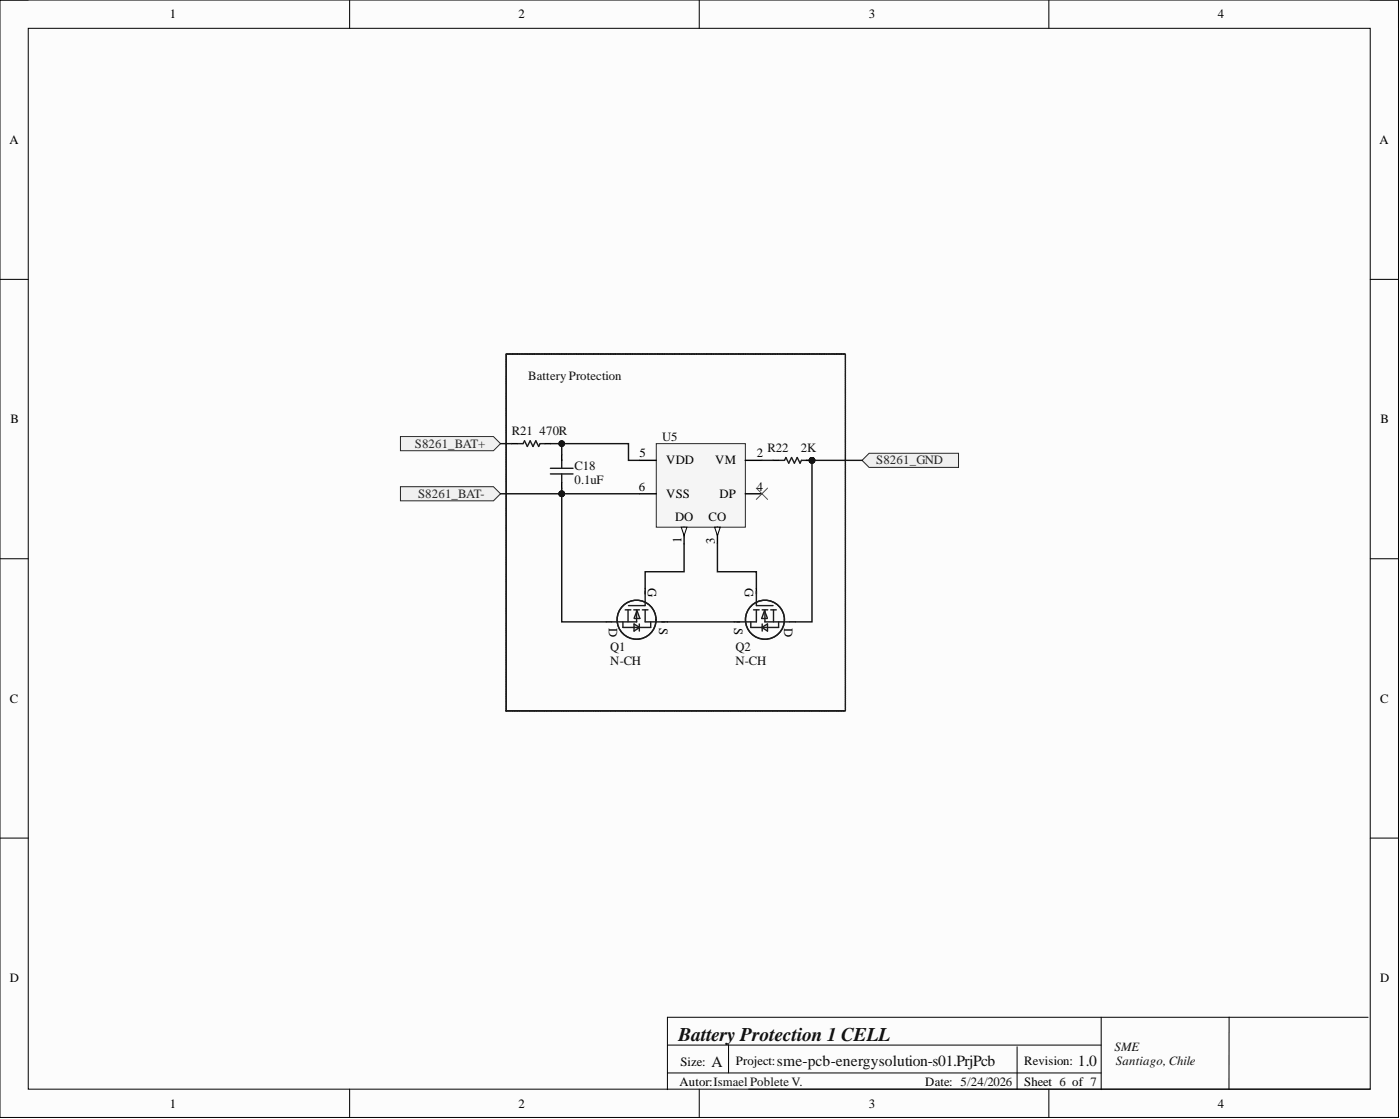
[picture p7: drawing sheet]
<svg xmlns="http://www.w3.org/2000/svg" width="251mm" height="201mm" viewBox="0 0 251 201" stroke-linecap="round" stroke-linejoin="round" font-family="sans-serif">
<path d="M0 0h250.9v200.5h-250.9z" fill-rule="evenodd" fill="#fcfcfc"/>
<path d="M0 0h250.9v200.5h-250.9z" fill="none" stroke="#000" stroke-width=".18"/>
<path d="M5.1 5.1h240.7v190.3h-240.7z" fill-rule="evenodd" fill="#fcfcfc"/>
<g fill="none" stroke="#000" stroke-width=".18">
<path d="M0 0h5.1M5.1 5.1h240.7v190.3h-240.7zM62.7 0v5.1M125.5 0v5.1M188.2 0v5.1M245.8 0h5.1v5.1M0 50.1h5.1M245.8 50.1h5.1M0 100.2h5.1M245.8 100.2h5.1M0 150.3h5.1M245.8 150.3h5.1"/>
<path d="M62.7 195.4v5.1M119.7 187.5h77.9M119.7 192.5h77.9M125.5 195.4v5.1M130.7 187.4v5.1M134.3 195.4h111.5M182.5 187.8v7.6M188.2 195.4v5.1M197.6 182.5v13M220.5 182.5v12.9M245.5 182.5h-125.8v13M250.9 195.4v5.1"/>
</g>
<path d="M117.7 79.6h16v15h-16z" fill-rule="evenodd" fill="#f5f5f5"/>
<path d="M117.7 79.6h16v15h-16z" fill="none" stroke="#262626" stroke-width=".18"/>
<path d="M122.7 94.6v3" fill="none" stroke="#000" stroke-width=".25"/>
<path d="M122.2 94.6h1l-.5 1.5z" fill="#fbfbfb"/>
<path d="M122.2 94.6h1l-.5 1.5z" fill="none" stroke="#000" stroke-width=".18"/>
<path d="M114.8 88.6h2.9M114.8 82.6h2.9M128.7 94.6v3" fill="none" stroke="#000" stroke-width=".25"/>
<path d="M128.2 94.6h1l-.5 1.5z" fill="#fbfbfb"/>
<path d="M128.2 94.6h1l-.5 1.5z" fill="none" stroke="#000" stroke-width=".18"/>
<path d="M133.7 88.6h3M133.7 82.6h3" fill="none" stroke="#000" stroke-width=".25"/>
<path d="M135.7 87.6l2 2M137.7 87.6l-2 2" fill="none" stroke="#4c4c4c" stroke-width=".18"/>
<path d="M71.8 78.3h16.7l1.3 1.3-1.3 1.3h-16.7z" fill-rule="evenodd" fill="#f0f0f0"/>
<path d="M71.8 78.3h16.7l1.3 1.3-1.3 1.3h-16.7z" fill="none" stroke="#262626" stroke-width=".18"/>
<path d="M71.8 87.3h16.7l1.3 1.3-1.3 1.2h-16.7z" fill-rule="evenodd" fill="#f0f0f0"/>
<path d="M71.8 87.3h16.7l1.3 1.3-1.3 1.2h-16.7z" fill="none" stroke="#262626" stroke-width=".18"/>
<path d="M90.8 127.4v.2zM90.8 127.1v.2zM90.8 126.7v.3zM90.8 126.4v.2zM90.8 126.1v.2zM90.8 125.7v.3zM90.8 125.4v.2zM90.8 125.1v.2zM90.8 124.7v.3zM90.8 124.4v.2zM90.8 124v.3zM90.8 123.7v.2zM90.8 123.4v.2zM90.8 123v.3zM90.8 122.7v.2zM90.8 122.3v.3zM90.8 122v.2zM90.8 121.7v.2zM90.8 121.3v.3zM90.8 121v.2zM90.8 120.7v.2zM90.8 120.3v.3zM90.8 120v.2zM90.8 119.6v.3zM90.8 119.3v.2zM90.8 119v.2zM90.8 118.6v.3zM90.8 118.3v.2zM90.8 117.9v.3zM90.8 117.6v.2zM90.8 117.3v.2zM90.8 116.9v.3zM90.8 116.6v.2zM90.8 116.3v.2zM90.8 115.9v.3zM90.8 115.6v.2zM90.8 115.2v.3zM90.8 114.9v.2zM90.8 114.6v.2zM90.8 114.2v.3zM90.8 113.9v.2zM90.8 113.5v.3zM90.8 113.2v.3zM90.8 112.9v.2zM90.8 112.5v.3zM90.8 112.2v.2zM90.8 111.9v.2zM90.8 111.5v.3zM90.8 111.2v.2zM90.8 110.8v.3zM90.8 110.5v.2zM90.8 110.2v.2zM90.8 109.8v.3zM90.8 109.5v.2zM90.8 109.2v.2zM90.8 108.8v.3zM90.8 108.5v.2zM90.8 108.1v.3zM90.8 107.8v.2zM90.8 107.5v.2zM90.8 107.1v.3zM90.8 106.8v.2zM90.8 106.4v.3zM90.8 106.1v.2zM90.8 105.8v.2zM90.8 105.4v.3zM90.8 105.1v.2zM90.8 104.8v.2zM90.8 104.4v.3zM90.8 104.1v.2zM90.8 103.7v.3zM90.8 103.4v.2zM90.8 103.1v.2zM90.8 102.7v.3zM90.8 102.4v.2zM90.8 102v.3zM90.8 101.7v.2zM90.8 101.4v.2zM90.8 101v.3zM90.8 100.7v.2zM90.8 100.4v.2zM90.8 100v.3zM90.8 99.7v.2zM90.8 99.3v.3zM90.8 99v.2zM90.8 98.7v.2zM90.8 98.3v.3zM90.8 98v.2zM90.8 97.6v.3zM90.8 97.3v.3zM90.8 97v.2zM90.8 96.6v.3zM90.8 96.3v.2zM90.8 96v.2zM90.8 95.6v.3zM90.8 95.3v.2zM90.8 94.9v.3zM90.8 94.6v.2zM90.8 94.3v.2zM90.8 93.9v.3zM90.8 93.6v.2zM90.8 93.3v.2zM90.8 92.9v.3zM90.8 92.6v.2zM90.8 92.2v.3zM90.8 91.9v.2zM90.8 91.6v.2zM90.8 91.2v.3zM90.8 90.9v.2zM90.8 90.5v.3zM90.8 90.2v.2zM90.8 89.9v.2zM90.8 89.5v.3zM90.8 89.2v.2zM90.8 88.9v.2zM90.8 88.5v.3zM90.8 88.2v.2zM90.8 87.8v.3zM90.8 87.5v.2zM90.8 87.2v.2zM90.8 86.8v.3zM90.8 86.5v.2zM90.8 86.1v.3zM90.8 85.8v.2zM90.8 85.5v.2zM90.8 85.1v.3zM90.8 84.8v.2zM90.8 84.5v.2zM90.8 84.1v.3zM90.8 83.8v.2zM90.8 83.4v.3zM90.8 83.1v.2zM90.8 82.8v.2zM90.8 82.4v.3zM90.8 82.1v.2zM90.8 81.7v.3zM90.8 81.4v.2zM90.8 81.1v.2zM90.8 80.7v.3zM90.8 80.4v.2zM90.8 80.1v.2zM90.8 79.7v.3zM90.8 79.4v.2zM90.8 79v.3zM90.8 78.7v.2zM90.8 78.4v.2zM90.8 78v.3zM90.8 77.7v.2zM90.8 77.3v.3zM90.8 77v.3zM90.8 76.7v.2zM90.8 76.3v.3zM90.8 76v.2zM90.8 75.7v.2zM90.8 75.3v.3zM90.8 75v.2zM90.8 74.6v.3zM90.8 74.3v.2zM90.8 74v.2zM90.8 73.6v.3zM90.8 73.3v.2zM90.8 73v.2zM90.8 72.6v.3zM90.8 72.3v.2zM90.8 71.9v.3zM90.8 71.6v.2zM90.8 71.3v.2zM90.8 70.9v.3zM90.8 70.6v.2zM90.8 70.2v.3zM90.8 69.9v.2zM90.8 69.6v.2zM90.8 69.2v.3zM90.8 68.9v.2zM90.8 68.6v.2zM90.8 68.2v.3zM90.8 67.9v.2zM90.8 67.5v.3zM90.8 67.2v.2zM90.8 66.9v.2zM90.8 66.5v.3zM90.8 66.2v.2zM90.8 65.8v.3zM90.8 65.5v.2zM90.8 65.2v.2zM90.8 64.8v.3zM90.8 64.5v.2zM90.8 64.2v.2zM90.8 63.8v.3zM90.8 63.5v.2zM90.9 63.5h.3zM91.3 63.5h.2zM91.6 63.5h.3zM91.9 63.5h.3zM92.3 63.5h.2zM92.6 63.5h.3zM93 63.5h.2zM93.3 63.5h.2zM93.6 63.5h.3zM94 63.5h.2zM94.3 63.5h.3zM94.7 63.5h.2zM95 63.5h.2zM95.3 63.5h.3zM95.7 63.5h.2zM96 63.5h.2zM96.3 63.5h.3zM96.7 63.5h.2zM97 63.5h.3zM97.4 63.5h.2zM97.7 63.5h.2zM98 63.5h.3zM98.4 63.5h.2zM98.7 63.5h.2zM99 63.5h.3zM99.4 63.5h.2zM99.7 63.5h.3zM100.1 63.5h.2zM100.4 63.5h.2zM100.7 63.5h.3zM101.1 63.5h.2zM101.4 63.5h.3zM101.7 63.5h.3zM102.1 63.5h.2zM102.4 63.5h.3zM102.8 63.5h.2zM103.1 63.5h.2zM103.4 63.5h.3zM103.8 63.5h.2zM104.1 63.5h.3zM104.5 63.5h.2zM104.8 63.5h.2zM105.1 63.5h.3zM105.5 63.5h.2zM105.8 63.5h.2zM106.1 63.5h.3zM106.5 63.5h.2zM106.8 63.5h.3zM107.2 63.5h.2zM107.5 63.5h.2zM107.8 63.5h.3zM108.2 63.5h.2zM108.5 63.5h.2zM108.8 63.5h.3zM109.2 63.5h.2zM109.5 63.5h.3zM109.9 63.5h.2zM110.2 63.5h.2zM110.5 63.5h.3zM110.9 63.5h.2zM111.2 63.5h.3zM111.5 63.5h.3zM111.9 63.5h.2zM112.2 63.5h.3zM112.6 63.5h.2zM112.9 63.5h.2zM113.2 63.5h.3zM113.6 63.5h.2zM113.9 63.5h.3zM114.3 63.5h.2zM114.6 63.5h.2zM114.9 63.5h.3zM115.3 63.5h.2zM115.6 63.5h.2zM115.9 63.5h.3zM116.3 63.5h.2zM116.6 63.5h.3zM117 63.5h.2zM117.3 63.5h.2zM117.6 63.5h.3zM118 63.5h.2zM118.3 63.5h.2zM118.6 63.5h.3zM119 63.5h.2zM119.3 63.5h.3zM119.7 63.5h.2zM120 63.5h.2zM120.3 63.5h.3zM120.7 63.5h.2zM121 63.5h.3zM121.3 63.5h.3zM121.7 63.5h.2zM122 63.5h.3zM122.4 63.5h.2zM122.7 63.5h.2zM123 63.5h.3zM123.4 63.5h.2zM123.7 63.5h.3zM124.1 63.5h.2zM124.4 63.5h.2zM124.7 63.5h.3zM125.1 63.5h.2zM125.4 63.5h.2zM125.7 63.5h.3zM126.1 63.5h.2zM126.4 63.5h.3zM126.8 63.5h.2zM127.1 63.5h.2zM127.4 63.5h.3zM127.8 63.5h.2zM128.1 63.5h.2zM128.4 63.5h.3zM128.8 63.5h.2zM129.1 63.5h.3zM129.5 63.5h.2zM129.8 63.5h.2zM130.1 63.5h.3zM130.5 63.5h.2zM130.8 63.5h.3zM131.1 63.5h.3zM131.5 63.5h.2zM131.8 63.5h.3zM132.2 63.5h.2zM132.5 63.5h.2zM132.8 63.5h.3zM133.2 63.5h.2zM133.5 63.5h.3zM133.9 63.5h.2zM134.2 63.5h.2zM134.5 63.5h.3zM134.9 63.5h.2zM135.2 63.5h.2zM135.5 63.5h.3zM135.9 63.5h.2zM136.2 63.5h.3zM136.6 63.5h.2zM136.9 63.5h.2zM137.2 63.5h.3zM137.6 63.5h.2zM137.9 63.5h.2zM138.2 63.5h.3zM138.6 63.5h.2zM138.9 63.5h.3zM139.3 63.5h.2zM139.6 63.5h.2zM139.9 63.5h.3zM140.3 63.5h.2zM140.6 63.5h.3zM140.9 63.5h.3zM141.3 63.5h.2zM141.6 63.5h.3zM142 63.5h.2zM142.3 63.5h.2zM142.6 63.5h.3zM143 63.5h.2zM143.3 63.5h.3zM143.7 63.5h.2zM144 63.5h.2zM144.3 63.5h.3zM144.7 63.5h.2zM145 63.5h.2zM145.3 63.5h.3zM145.7 63.5h.2zM146 63.5h.3zM146.4 63.5h.2zM146.7 63.5h.2zM147 63.5h.3zM147.4 63.5h.2zM147.7 63.5h.2zM148 63.5h.3zM148.4 63.5h.2zM148.7 63.5h.3zM149.1 63.5h.2zM149.4 63.5h.2zM149.7 63.5h.3zM150.1 63.5h.2zM150.4 63.5h.2zM150.7 63.5h.3zM151.1 63.5h.2zM151.4 63.5h.3zM151.6 63.6l.1 .2zM151.6 63.9l.1 .3zM151.6 64.3l.1 .2zM151.6 64.6l.1 .3zM151.6 65l.1 .2zM151.6 65.3l.1 .2zM151.6 65.6l.1 .3zM151.6 66l.1 .2zM151.6 66.3l.1 .2zM151.6 66.6l.1 .3zM151.6 67l.1 .2zM151.6 67.3l.1 .3zM151.6 67.7l.1 .2zM151.6 68l.1 .2zM151.6 68.3l.1 .3zM151.6 68.7l.1 .2zM151.6 69l.1 .3zM151.6 69.3l.1 .3zM151.6 69.7l.1 .2zM151.6 70l.1 .3zM151.6 70.4l.1 .2zM151.6 70.7l.1 .2zM151.6 71l.1 .3zM151.6 71.4l.1 .2zM151.6 71.7l.1 .3zM151.6 72.1l.1 .2zM151.6 72.4l.1 .2zM151.6 72.7l.1 .3zM151.6 73.1l.1 .2zM151.6 73.4l.1 .3zM151.6 73.7l.1 .3zM151.6 74.1l.1 .2zM151.6 74.4l.1 .3zM151.6 74.8l.1 .2zM151.6 75.1l.1 .2zM151.6 75.4l.1 .3zM151.6 75.8l.1 .2zM151.6 76.1l.1 .3zM151.6 76.5l.1 .2zM151.6 76.8l.1 .2zM151.6 77.1l.1 .3zM151.6 77.5l.1 .2zM151.6 77.8l.1 .2zM151.6 78.1l.1 .3zM151.6 78.5l.1 .2zM151.6 78.8l.1 .3zM151.6 79.2l.1 .2zM151.6 79.5l.1 .2zM151.6 79.8l.1 .3zM151.6 80.2l.1 .2zM151.6 80.5l.1 .3zM151.6 80.9l.1 .2zM151.6 81.2l.1 .2zM151.6 81.5l.1 .3zM151.6 81.9l.1 .2zM151.6 82.2l.1 .2zM151.6 82.5l.1 .3zM151.6 82.9l.1 .2zM151.6 83.2l.1 .3zM151.6 83.6l.1 .2zM151.6 83.9l.1 .2zM151.6 84.2l.1 .3zM151.6 84.6l.1 .2zM151.6 84.9l.1 .3zM151.6 85.3l.1 .2zM151.6 85.6l.1 .2zM151.6 85.9l.1 .3zM151.6 86.3l.1 .2zM151.6 86.6l.1 .2zM151.6 86.9l.1 .3zM151.6 87.3l.1 .2zM151.6 87.6l.1 .3zM151.6 88l.1 .2zM151.6 88.3l.1 .2zM151.6 88.6l.1 .3zM151.6 89l.1 .2zM151.6 89.3l.1 .3zM151.6 89.6l.1 .3zM151.6 90l.1 .2zM151.6 90.3l.1 .3zM151.6 90.7l.1 .2zM151.6 91l.1 .2zM151.6 91.3l.1 .3zM151.6 91.7l.1 .2zM151.6 92l.1 .3zM151.6 92.4l.1 .2zM151.6 92.7l.1 .2zM151.6 93l.1 .3zM151.6 93.4l.1 .2zM151.6 93.7l.1 .3zM151.6 94l.1 .3zM151.6 94.4l.1 .2zM151.6 94.7l.1 .3zM151.6 95.1l.1 .2zM151.6 95.4l.1 .2zM151.6 95.7l.1 .3zM151.6 96.1l.1 .2zM151.6 96.4l.1 .3zM151.6 96.8l.1 .2zM151.6 97.1l.1 .2zM151.6 97.4l.1 .3zM151.6 97.8l.1 .2zM151.6 98.1l.1 .2zM151.6 98.4l.1 .3zM151.6 98.8l.1 .2zM151.6 99.1l.1 .3zM151.6 99.5l.1 .2zM151.6 99.8l.1 .2zM151.6 100.1l.1 .3zM151.6 100.5l.1 .2zM151.6 100.8l.1 .3zM151.6 101.2l.1 .2zM151.6 101.5l.1 .2zM151.6 101.8l.1 .3zM151.6 102.2l.1 .2zM151.6 102.5l.1 .2zM151.6 102.8l.1 .3zM151.6 103.2l.1 .2zM151.6 103.5l.1 .3zM151.6 103.9l.1 .2zM151.6 104.2l.1 .2zM151.6 104.5l.1 .3zM151.6 104.9l.1 .2zM151.6 105.2l.1 .3zM151.6 105.5l.1 .3zM151.6 105.9l.1 .2zM151.6 106.2l.1 .3zM151.6 106.6l.1 .2zM151.6 106.9l.1 .2zM151.6 107.2l.1 .3zM151.6 107.6l.1 .2zM151.6 107.9l.1 .3zM151.6 108.3l.1 .2zM151.6 108.6l.1 .2zM151.6 108.9l.1 .3zM151.6 109.3l.1 .2zM151.6 109.6l.1 .3zM151.6 109.9l.1 .3zM151.6 110.3l.1 .2zM151.6 110.6l.1 .3zM151.6 111l.1 .2zM151.6 111.3l.1 .2zM151.6 111.6l.1 .3zM151.6 112l.1 .2zM151.6 112.3l.1 .3zM151.6 112.7l.1 .2zM151.6 113l.1 .2zM151.6 113.3l.1 .3zM151.6 113.7l.1 .2zM151.6 114l.1 .2zM151.6 114.3l.1 .3zM151.6 114.7l.1 .2zM151.6 115l.1 .3zM151.6 115.4l.1 .2zM151.6 115.7l.1 .2zM151.6 116l.1 .3zM151.6 116.4l.1 .2zM151.6 116.7l.1 .3zM151.6 117.1l.1 .2zM151.6 117.4l.1 .2zM151.6 117.7l.1 .3zM151.6 118.1l.1 .2zM151.6 118.4l.1 .2zM151.6 118.7l.1 .3zM151.6 119.1l.1 .2zM151.6 119.4l.1 .3zM151.6 119.8l.1 .2zM151.6 120.1l.1 .2zM151.6 120.4l.1 .3zM151.6 120.8l.1 .2zM151.6 121.1l.1 .3zM151.6 121.4l.1 .3zM151.6 121.8l.1 .2zM151.6 122.1l.1 .3zM151.6 122.5l.1 .2zM151.6 122.8l.1 .2zM151.6 123.1l.1 .3zM151.6 123.5l.1 .2zM151.6 123.8l.1 .3zM151.6 124.2l.1 .2zM151.6 124.5l.1 .2zM151.6 124.8l.1 .3zM151.6 125.2l.1 .2zM151.6 125.5l.1 .3zM151.6 125.8l.1 .3zM151.6 126.2l.1 .2zM151.6 126.5l.1 .3zM151.6 126.9l.1 .2zM151.6 127.2l.1 .2zM151.4 127.5h.3zM151.1 127.5h.2zM150.8 127.5h.2zM150.4 127.5h.3zM150.1 127.5h.2zM149.7 127.5h.3zM149.4 127.5h.2zM149.1 127.5h.2zM148.7 127.5h.3zM148.4 127.5h.2zM148.1 127.5h.2zM147.7 127.5h.3zM147.4 127.5h.2zM147 127.5h.3zM146.7 127.5h.2zM146.4 127.5h.2zM146 127.5h.3zM145.7 127.5h.2zM145.4 127.5h.2zM145 127.5h.3zM144.7 127.5h.2zM144.3 127.5h.3zM144 127.5h.2zM143.7 127.5h.2zM143.3 127.5h.3zM143 127.5h.2zM142.6 127.5h.3zM142.3 127.5h.3zM142 127.5h.2zM141.6 127.5h.3zM141.3 127.5h.2zM141 127.5h.2zM140.6 127.5h.3zM140.3 127.5h.2zM139.9 127.5h.3zM139.6 127.5h.2zM139.3 127.5h.2zM138.9 127.5h.3zM138.6 127.5h.2zM138.3 127.5h.2zM137.9 127.5h.3zM137.6 127.5h.2zM137.2 127.5h.3zM136.9 127.5h.2zM136.6 127.5h.2zM136.2 127.5h.3zM135.9 127.5h.2zM135.6 127.5h.2zM135.2 127.5h.3zM134.9 127.5h.2zM134.5 127.5h.3zM134.2 127.5h.2zM133.9 127.5h.2zM133.5 127.5h.3zM133.2 127.5h.2zM132.8 127.5h.3zM132.5 127.5h.3zM132.2 127.5h.2zM131.8 127.5h.3zM131.5 127.5h.2zM131.2 127.5h.2zM130.8 127.5h.3zM130.5 127.5h.2zM130.1 127.5h.3zM129.8 127.5h.2zM129.5 127.5h.2zM129.1 127.5h.3zM128.8 127.5h.2zM128.5 127.5h.2zM128.1 127.5h.3zM127.8 127.5h.2zM127.4 127.5h.3zM127.1 127.5h.2zM126.8 127.5h.2zM126.4 127.5h.3zM126.1 127.5h.2zM125.8 127.5h.2zM125.4 127.5h.3zM125.1 127.5h.2zM124.7 127.5h.3zM124.4 127.5h.2zM124.1 127.5h.2zM123.7 127.5h.3zM123.4 127.5h.2zM123 127.5h.3zM122.7 127.5h.3zM122.4 127.5h.2zM122 127.5h.3zM121.7 127.5h.2zM121.4 127.5h.2zM121 127.5h.3zM120.7 127.5h.2zM120.3 127.5h.3zM120 127.5h.2zM119.7 127.5h.2zM119.3 127.5h.3zM119 127.5h.2zM118.7 127.5h.2zM118.3 127.5h.3zM118 127.5h.2zM117.6 127.5h.3zM117.3 127.5h.2zM117 127.5h.2zM116.6 127.5h.3zM116.3 127.5h.2zM116 127.5h.2zM115.6 127.5h.3zM115.3 127.5h.2zM114.9 127.5h.3zM114.6 127.5h.2zM114.3 127.5h.2zM113.9 127.5h.3zM113.6 127.5h.2zM113.2 127.5h.3zM112.9 127.5h.3zM112.6 127.5h.2zM112.2 127.5h.3zM111.9 127.5h.2zM111.6 127.5h.2zM111.2 127.5h.3zM110.9 127.5h.2zM110.5 127.5h.3zM110.2 127.5h.2zM109.9 127.5h.2zM109.5 127.5h.3zM109.2 127.5h.2zM108.9 127.5h.2zM108.5 127.5h.3zM108.2 127.5h.2zM107.8 127.5h.3zM107.5 127.5h.2zM107.2 127.5h.2zM106.8 127.5h.3zM106.5 127.5h.2zM106.2 127.5h.2zM105.8 127.5h.3zM105.5 127.5h.2zM105.1 127.5h.3zM104.8 127.5h.2zM104.5 127.5h.2zM104.1 127.5h.3zM103.8 127.5h.2zM103.4 127.5h.3zM103.1 127.5h.3zM102.8 127.5h.2zM102.4 127.5h.3zM102.1 127.5h.2zM101.8 127.5h.2zM101.4 127.5h.3zM101.1 127.5h.2zM100.7 127.5h.3zM100.4 127.5h.2zM100.1 127.5h.2zM99.7 127.5h.3zM99.4 127.5h.2zM99.1 127.5h.2zM98.7 127.5h.3zM98.4 127.5h.2zM98 127.5h.3zM97.7 127.5h.2zM97.4 127.5h.2zM97 127.5h.3zM96.7 127.5h.2zM96.4 127.5h.2zM96 127.5h.3zM95.7 127.5h.2zM95.3 127.5h.3zM95 127.5h.2zM94.7 127.5h.2zM94.3 127.5h.3zM94 127.5h.2zM93.6 127.5h.3zM93.3 127.5h.3zM93 127.5h.2zM92.6 127.5h.3zM92.3 127.5h.2zM92 127.5h.2zM91.6 127.5h.3zM91.3 127.5h.2zM90.9 127.5h.3z" fill="#1c1c1c" stroke="#1c1c1c" stroke-width=".18"/>
<path d="M155.9 81.3h16.1v2.5h-16.1l-1.2-1.2z" fill-rule="evenodd" fill="#f0f0f0"/>
<path d="M155.9 81.3h16.1v2.5h-16.1l-1.2-1.2z" fill="none" stroke="#262626" stroke-width=".18"/>
<path d="M92.8 79.6h1.1l.2-.5 .5 1 .5-1 .5 1 .5-1 .5 1 .3-.5h.9" fill="none" stroke="#1c1c1c" stroke-width=".25"/>
<path d="M91.8 79.6h1M97.8 79.6h1" fill="none" stroke="#000" stroke-width=".25"/>
<circle cx="145.7" cy="82.6" r=".51" fill="#0e0e0e"/>
<circle cx="145.7" cy="82.6" r=".51" fill="none" stroke="#0e0e0e" stroke-width=".18"/>
<path d="M139.7 82.6h1l.3-.5 .5 1 .5-1 .5 1 .5-1 .5 1 .3-.5h1" fill="none" stroke="#1c1c1c" stroke-width=".25"/>
<path d="M138.7 82.6h1M144.7 82.6h1" fill="none" stroke="#000" stroke-width=".25"/>
<circle cx="145.7" cy="82.6" r=".51" fill="#0e0e0e"/>
<circle cx="145.7" cy="82.6" r=".51" fill="none" stroke="#0e0e0e" stroke-width=".18"/>
<g fill="none" stroke="#1c1c1c" stroke-width=".25">
<path d="M98.8 84h4M98.8 85h4M100.8 82.5v1.5M100.8 85v1.5M109.8 111.6h4.4M111.8 111.6v1h4.9v-1M112.2 109.4h1M112.7 109.4v2.2M112.8 108.6h2.9M113.7 109.4h1M113.8 111.9l1 .7-1 .6zM113.8 110.9l.5-1.3 .5 1.3h-1"/>
<path d="M114.2 109.4v2.2M114.7 111.9v1.3M115.2 109.4h1.1M115.7 109.4v2.2h3.5M115.7 106.1v2.5M134.7 111.6v1h5v-1M135.2 109.4h1M135.7 109.4v2.2h-3.5M135.7 106.1v2.5M135.7 108.6h3M136.7 112.6l1-.7v1.3zM136.7 109.4h1"/>
<path d="M136.7 111.9v1.3M137.2 111.6h4.5M137.2 109.4v2.2M137.7 110.9l-.5-1.3-.5 1.3h1M138.3 109.4h1M138.8 109.4v2.2"/>
<circle cx="114.2" cy="111.2" r="3.5"/>
<circle cx="137.2" cy="111.2" r="3.5"/>
</g>
<path d="M100.8 81.6v1M100.8 86.6v1M108.8 111.6h1M115.7 105.6v1M118.7 111.6h1M131.7 111.6h1M135.7 105.6v1M141.7 111.6h1" fill="none" stroke="#000" stroke-width=".25"/>
<path d="M98.8 79.6h2v2" fill="none" stroke="#0e0e0e" stroke-width=".25"/>
<circle cx="100.8" cy="79.6" r=".51" fill="#0e0e0e"/>
<circle cx="100.8" cy="79.6" r=".51" fill="none" stroke="#0e0e0e" stroke-width=".18"/>
<path d="M100.8 79.6h12v3h2" fill="none" stroke="#0e0e0e" stroke-width=".25"/>
<circle cx="100.8" cy="79.6" r=".51" fill="#0e0e0e"/>
<circle cx="100.8" cy="79.6" r=".51" fill="none" stroke="#0e0e0e" stroke-width=".18"/>
<path d="M89.8 88.6h25M136.7 82.6h2" fill="none" stroke="#0e0e0e" stroke-width=".25"/>
<circle cx="100.8" cy="88.6" r=".51" fill="#0e0e0e"/>
<circle cx="100.8" cy="88.6" r=".51" fill="none" stroke="#0e0e0e" stroke-width=".18"/>
<path d="M89.8 79.6h2M145.7 82.6h9" fill="none" stroke="#0e0e0e" stroke-width=".25"/>
<circle cx="145.7" cy="82.6" r=".51" fill="#0e0e0e"/>
<circle cx="145.7" cy="82.6" r=".51" fill="none" stroke="#0e0e0e" stroke-width=".18"/>
<path d="M100.8 87.6v1" fill="none" stroke="#0e0e0e" stroke-width=".25"/>
<circle cx="100.8" cy="88.6" r=".51" fill="#0e0e0e"/>
<circle cx="100.8" cy="88.6" r=".51" fill="none" stroke="#0e0e0e" stroke-width=".18"/>
<path d="M100.8 88.6v23h8" fill="none" stroke="#0e0e0e" stroke-width=".25"/>
<circle cx="100.8" cy="88.6" r=".51" fill="#0e0e0e"/>
<circle cx="100.8" cy="88.6" r=".51" fill="none" stroke="#0e0e0e" stroke-width=".18"/>
<path d="M145.7 82.6v29h-3" fill="none" stroke="#0e0e0e" stroke-width=".25"/>
<circle cx="145.7" cy="82.6" r=".51" fill="#0e0e0e"/>
<circle cx="145.7" cy="82.6" r=".51" fill="none" stroke="#0e0e0e" stroke-width=".18"/>
<path d="M122.7 97.6v5h-7v3M128.7 97.6v5h7v3M119.7 111.6h12" fill="none" stroke="#0e0e0e" stroke-width=".25"/>
<text font-size="3.5" fill="#0e0e0e" x="121.7" y="186.8">BatteryProtection 1 CELL</text>
<g font-size="2.8" fill="#0e0e0e">
<text x="127.6" y="191.3">A</text>
<text x="139.4" y="191.2">sme-pcb-energysolution-s01.PrjPcb</text>
<text x="193.4" y="191.2">1.0</text>
</g>
<g font-size="2.3">
<text x="30.5" y="3.3">1</text>
<text x="93" y="3.3">2</text>
<text x="155.9" y="3.3">3</text>
<text x="218.5" y="3.3">4</text>
<text x="1.7" y="25.8">A</text>
<text x="247.5" y="25.8">A</text>
<text x="1.9" y="76">B</text>
<text x="247.7" y="76">B</text>
<text x="114.7" y="82">5</text>
<text x="119.5" y="83.3">VDD</text>
<text x="128.3" y="83.3">VM</text>
<text x="135.8" y="82">2</text>
<text x="114.6" y="88.1">6</text>
<text x="119.5" y="89.3">VSS</text>
<text x="129.1" y="89.3">DP</text>
<text x="135.8" y="88.1">4</text>
<text x="121.1" y="93.5">DO</text>
<text x="127.1" y="93.5">CO</text>
<text x="122.2" y="97.4" transform="rotate(-90 122.2 97.4)">1</text>
<text x="128.2" y="97.5" transform="rotate(-90 128.2 97.5)">3</text>
<text x="116.2" y="105.6" transform="rotate(90 116.2 105.6)">G</text>
<text x="133.6" y="105.6" transform="rotate(90 133.6 105.6)">G</text>
<text x="109.2" y="112.6" transform="rotate(90 109.2 112.6)">D</text>
<text x="118.3" y="112.6" transform="rotate(90 118.3 112.6)">S</text>
<text x="131.7" y="112.6" transform="rotate(90 131.7 112.6)">S</text>
<text x="140.7" y="112.6" transform="rotate(90 140.7 112.6)">D</text>
<text x="1.8" y="126">C</text>
<text x="247.6" y="126">C</text>
<text x="1.8" y="176.2">D</text>
<text x="247.6" y="176.2">D</text>
<text x="122.1" y="191.2">Size:</text>
<text x="132" y="191.1">Project:</text>
<text x="183.7" y="191.1">Revision:</text>
<text x="121.9" y="194.9">Autor:Ismael Poblete V.</text>
<text x="166" y="194.9">Date: 5/24/2026</text>
<text x="183.7" y="194.9">Sheet 6 of 7</text>
<text x="30.5" y="198.7">1</text>
<text x="93" y="198.7">2</text>
<text x="155.9" y="198.7">3</text>
<text x="218.5" y="198.7">4</text>
</g>
<g font-size="2.3" fill="#0e0e0e">
<text x="94.8" y="68.1">Battery Protection</text>
<text x="91.8" y="78.1">R21</text>
<text x="96.8" y="78.1">470R</text>
<text x="118.8" y="79.1">U5</text>
<text x="137.7" y="81.1">R22</text>
<text x="143.7" y="81.1">2K</text>
<text x="103.1" y="86.8">0.1uF</text>
<text x="103.1" y="84.2">C18</text>
<text x="109.5" y="116.7">Q1</text>
<text x="109.5" y="119.3">N-CH</text>
<text x="132" y="116.7">Q2</text>
<text x="132" y="119.3">N-CH</text>
<text x="200" y="188.5">SME</text>
<text x="200.2" y="191.1">Santiago, Chile</text>
</g>
<g font-size="2.3" fill="#262626">
<text x="74.4" y="80.4">S8261_BAT+</text>
<text x="157.2" y="83.3">S8261_GND</text>
<text x="75" y="89.3">S8261_BAT-</text>
</g>
</svg>
